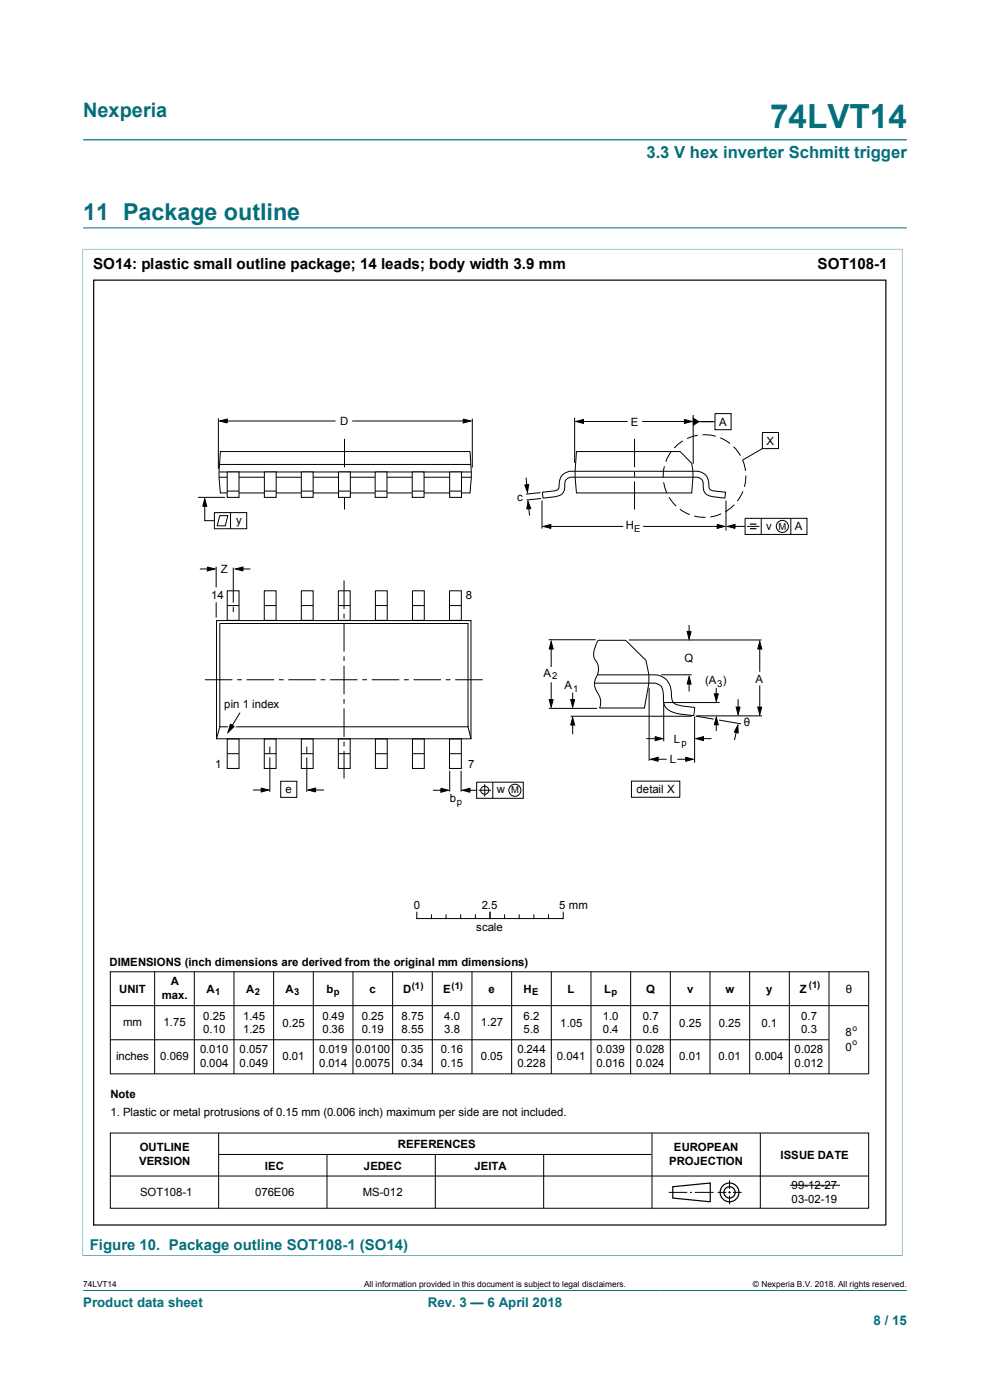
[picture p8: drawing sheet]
<svg xmlns="http://www.w3.org/2000/svg" width="210mm" height="297mm" viewBox="0 0 210 297" stroke-linecap="round" stroke-linejoin="round" font-family="sans-serif">
<path d="M17.6 29.7h174.8M17.5 52.9h173.9M17.6 52.8v213.7M17.6 48.3h174.8M191.4 52.8v213.7M17.5 266.4h173.9M17.6 273.8h174.8" fill="none" stroke="#036f7b" stroke-width=".21"/>
<g fill="none" stroke="#000" stroke-width=".21">
<path d="M46.3 88.7v10.8M46.6 98.5h53.2M46.6 89.3l1.6-.4v.8zM46.7 95.8h53l.3 5.4-.3 3.4h-53l-.2-3.3zM47.6 89.3h23.6M73.1 93.1v6M74.7 89.3h24.3M98.3 88.9l1.5 .4-1.5 .4zM100.2 88.8v10.4M121.9 88.6v9.6M122.2 89.4l1.6-.4v.8zM122.3 95.8h22l2.4 2.5 .3 1.7-.3 4.6h-24.4l-.3-3.4z"/>
<path d="M122.9 89.4h10.2M134.6 93.1v6M136.2 89.4h9.8M140.9 98.9l-.2 2.4M142.4 95.8l-1.2 2.1M144.9 93.5l-1.9 1.6M145.2 89l1.6 .4-1.6 .4zM147 88v10.4M147.1 88.7l1.1 .8-1.1 .7zM147.6 89.5h4M148 92.3l-2.3 .7M149 92.2l1.7 .1 1.1 .2"/>
<path d="M151.7 87.7h3.4v3.5h-3.4zM152.8 92.9l2.1 1.2M155.6 94.8l1.5 1.9M157.5 97.6l.6 2.3M161.7 91.8h3.4v3.4h-3.4zM161.7 95.2l-4.1 2.4M46.5 101.2h53.5M46.5 100.1h53.5M73.1 100.1v1M73.1 102.1v6M111.3 102.9l.9-.1-.3 1.6zM111.6 101.3l.2 2.6"/>
<path d="M112 106.4l.6 1.5-.9 .1zM112.1 106.9l.2 2.5M114.6 104.5l-3 .3M114.8 105.8l-3.1 .3M115 106.2v5.9M115.1 104.4h.4a5.7 5.7 0 0 0 3-.6l.1-.9a2.81 2.81 0 0 1 3.4-2.9h24.9a2.83 2.83 0 0 1 3.5 2.9v.6a1.5 1.5 0 0 0 1.6 .7l1.9 .2-.1 1.2h-.3a9.9 9.9 0 0 1-3.6-.7 2.54 2.54 0 0 1-.8-2.5 1.7 1.7 0 0 0-2.1-1.2h-25a1.7 1.7 0 0 0-2.2 1.8 2.11 2.11 0 0 1-2.4 2.4l-2.2 .2zM115.3 111.7l1.5-.5v.9zM116.1 111.7h16.1M134.6 100.1v1M134.6 102.1v6M136.4 111.7h16.3M140.8 102.3l.7 2.3"/>
<path d="M141.9 105.5l1.5 1.9M144.2 108l2.1 1.2M147.3 109.5l2.4 .2M152.1 111.2l1.6 .5-1.6 .4zM153 109l-2.3 .7M154 106.2v6.4M154.3 111.7l1.6-.5v.9zM155.2 111.7h2.8M155.7 107.1l-1.8 1.5M157.6 104.2l-1.2 2.1M158 110h13.2v3.4h-13.2zM158.2 100.9l-.3 2.4"/>
<path d="M158.5 111.7h2.6M161.5 110v3.4M167.8 110v3.4M42.4 120.7h2.6M44 120.3l1.6 .4-1.6 .4zM45.9 120.2v4.4M45.9 131.6h54v25.1h-54zM46.6 132.3h52.7v21.9h-52.7zM49.5 120.4v7.5M49.5 128.7v1.2M50 120.7l1.5-.4v.8zM50.6 120.7h2.5"/>
<path d="M73 123.1v6.1M73 130.2v1M73 132.2v6M73 139.2v1M116.4 135.7h10M116.9 136.1l.4 1.6h-.8zM116.9 136.6v4.9M133.4 135.8h28.1M145.7 134h.9l-.4 1.6zM146.2 132.6v2.3M161.2 136.1l.4 1.6h-.9zM161.2 137v5.5"/>
<path d="M43.5 144.2h5.8M46.6 154.2l-.7 2.5M50.3 144.2h1M52.3 144.2h5.8M59.2 144.2h1M61.2 144.2h5.8M65.1 158.4v1.4M68 144.2h1M70 144.2h5.8M73 141.2v6.1M73 148.3v1M73 150.3v6"/>
<path d="M73 157.3v1M73 159.3v5.8M76.8 144.2h1.1M78.9 144.2h5.8M85.7 144.2h1M87.7 144.2h5.8M94.5 144.2h1M96.6 144.2h5.8M99.3 154.2l.6 2.5M116.4 150.3h10.3M116.5 148.4h.8l-.4 1.6zM116.9 144.7v4.5"/>
<path d="M121 151.9h25.7M121.1 148.4h.8l-.4 1.6zM121.5 152.2l.4 1.6h-.8zM121.5 146.9v2.6M121.5 153.2v2.6M126.7 143.2h10.9a3.9 3.9 0 0 1 4.6 2.6l.2 1.3a2.49 2.49 0 0 0 .8 2.2l1.1 .4 3 .4-.1 1.6a11.9 11.9 0 0 1-5.5-1.1 2.56 2.56 0 0 1-1-2.5v-.6a2.28 2.28 0 0 0-2.9-2.6h-11.6M127.2 150.2h9.5l.9-5.3v-1.8l-.6-3-4.3-4.3h-5.9a4.8 4.8 0 0 0-.7 4 3.4 3.4 0 0 1 .2 4.3 3.5 3.5 0 0 0 .7 3.3 3.3 3.3 0 0 1 .2 2.8M137.1 156.7h2.3M137.7 145.9v15.5M139 156.3l1.6 .4-1.6 .4zM140.3 143.2h6.4M140.8 149v8.3"/>
<path d="M140.9 149h11.7M146.2 143.5l.4 1.6h-.9zM146.2 144.2v2.5M147.3 152v9.8M147.6 151.9l3.8 .7M147.6 156.7l1.6-.4v.8zM147.8 151.9h13.8M148.5 156.7h2.4M151.5 147.2h.9l-.5 1.6zM151.9 152.2l.5 1.6h-.9zM151.9 145.9v1.9M151.9 153.2v1.9"/>
<path d="M152.5 152.8l4.7 .8M156.1 150h.9l-.4 1.6zM156.4 154.4l-.6 2.6M156.5 153.8l.1 1.7-.8-.2zM156.6 148.3v2.6M160.7 150h.9l-.4 1.6zM161.2 145.4v5.3M53.7 167.6h2.5M55.4 167.2l1.6 .4-1.6 .4zM59.5 165.7h3.5v3.5h-3.5zM65.1 160.7v7.3M65.4 167.6l1.5-.4v.8z"/>
<path d="M66.2 167.6h2.5M91.9 167.6h2.5M93.5 167.2l1.6 .4-1.6 .5zM95.4 163.5v4.4M97.8 163.5v4.4M98.1 167.6l1.6-.4v.9zM99 167.6h2.1M101.1 165.9h9.9v3.5h-9.9zM101.5 167.6h2.6M102.8 166.3v2.7M104.5 165.9v3.5M133.9 165.7h10.3v3.4h-10.3z"/>
<path d="M138 161.1l1.6-.5v.9zM138.8 161.1h2.6M143.7 161.1h2.5M145.5 160.6l1.5 .5-1.5 .4zM23.4 206.2h160.9v21.6h-160.9zM23.4 213.3h160.9M32.8 206.2v21.6M41.2 206.2v21.6M49.6 206.2v21.6M58 206.2v21.6M66.5 206.2v21.6M74.9 206.2v21.6"/>
<path d="M83.3 206.2v21.6M91.7 206.2v21.6M100.1 206.2v21.6M108.5 206.2v21.6M116.9 206.2v21.6M125.4 206.2v21.6M133.8 206.2v21.6M142.2 206.2v21.6M150.6 206.2v21.6M159 206.2v21.6M167.4 206.2v21.6M175.8 206.2v21.6"/>
<path d="M23.4 220.6h152.4M23.4 240.4h160.9v15.9h-160.9zM23.4 249.5h160.9M46.4 240.4v15.9M46.4 244.9h91.8M69.4 244.9v11.4M92.3 244.9v11.4M115.3 244.9v11.4M138.3 240.4v15.9M141.9 253h3.9M146.4 253h.4M147.4 253h4"/>
<path d="M152.2 253h1.9M154.5 253h.5M154.8 250.4v1.8M154.8 252.7v.5M154.8 253.7v1.8M155.5 253h1.8M161.3 240.4v15.9M167.6 251.4h10.6"/>
<circle cx="166" cy="111.7" r="1.28"/>
<circle cx="102.8" cy="167.6" r=".85"/>
<circle cx="109.2" cy="167.6" r="1.28"/>
</g>
<g fill="none" stroke="#000" stroke-width=".25">
<path d="M159.1 111.2h1.4M159.1 112.2h1.4M142.7 251.8l8-.8v4l-8-.8z"/>
<circle cx="154.7" cy="253" r="2"/>
<circle cx="154.7" cy="253" r="1.2"/>
</g>
<g fill="#000">
<path d="M46.6 89.3l1.6-.4v.8zM98.3 88.9l1.5 .4-1.5 .4zM122.2 89.4l1.6-.4v.8zM145.2 89l1.6 .4-1.6 .4zM147.1 88.7l1.1 .8-1.1 .7zM111.3 102.9l.9-.1-.3 1.6zM112 106.4l.6 1.5-.9 .1zM115.3 111.7l1.5-.5v.9zM152.1 111.2l1.6 .5-1.6 .4zM154.3 111.7l1.6-.5v.9zM44 120.3l1.6 .4-1.6 .4zM50 120.7l1.5-.4v.8z"/>
<path d="M116.9 136.1l.4 1.6h-.8zM145.7 134h.9l-.4 1.6zM161.2 136.1l.4 1.6h-.9zM116.5 148.4h.8l-.4 1.6zM121.5 152.2l.4 1.6h-.8zM121.1 148.4h.8l-.4 1.6zM139 156.3l1.6 .4-1.6 .4zM146.2 143.5l.4 1.6h-.9zM147.6 156.7l1.6-.4v.8zM151.9 152.2l.5 1.6h-.9zM151.5 147.2h.9l-.5 1.6zM156.5 153.8l.1 1.7-.8-.2z"/>
<path d="M156.1 150h.9l-.4 1.6zM160.7 150h.9l-.4 1.6zM55.4 167.2l1.6 .4-1.6 .4zM65.4 167.6l1.5-.4v.8zM93.5 167.2l1.6 .4-1.6 .5zM98.1 167.6l1.6-.4v.9zM138 161.1l1.6-.5v.9zM145.5 160.6l1.5 .5-1.5 .4z"/>
</g>
<path d="M63.9 100.1h2.5v5.4h-2.5z" fill="#fff"/>
<path d="M63.9 100.1h2.5v5.4h-2.5zM63.9 104.2h2.5" fill="none" stroke="#000" stroke-width=".21"/>
<path d="M56.1 100.1h2.5v5.4h-2.5z" fill="#fff"/>
<path d="M56.1 100.1h2.5v5.4h-2.5zM56.1 104.2h2.5" fill="none" stroke="#000" stroke-width=".21"/>
<path d="M48.2 100.1h2.5v5.4h-2.5z" fill="#fff"/>
<path d="M48.2 100.1h2.5v5.4h-2.5zM48.2 104.2h2.5" fill="none" stroke="#000" stroke-width=".21"/>
<path d="M87.4 100.1h2.6v5.4h-2.6z" fill="#fff"/>
<path d="M87.4 100.1h2.6v5.4h-2.6z" fill="none" stroke="#000" stroke-width=".21"/>
<path d="M71.8 100.1h2.5v5.4h-2.5z" fill="#fff"/>
<path d="M71.8 100.1h2.5v5.4h-2.5z" fill="none" stroke="#000" stroke-width=".21"/>
<path d="M79.6 100.1h2.5v5.4h-2.5z" fill="#fff"/>
<path d="M79.6 100.1h2.5v5.4h-2.5zM79.6 104.2h2.5" fill="none" stroke="#000" stroke-width=".21"/>
<path d="M95.4 100.1h2.5v5.4h-2.5z" fill="#fff"/>
<g fill="none" stroke="#000" stroke-width=".21">
<path d="M42 105.5h5.7M43.4 105.8l.5 1.6h-.9zM43.4 106.4v4.1h2.1M45.5 108.7h6.8v3.5h-6.8zM46.6 109.4h1.7l-.5 2.1h-1.7zM48.9 108.7v3.5M71.8 104.2h2.5M87.5 104.2h2.5M95.4 100.1h2.5v5.4h-2.5zM95.4 104.2h2.5M48.2 125.3h2.5v6.3h-2.5zM48.2 128.5h2.5"/>
<path d="M56.1 125.3h2.5v6.3h-2.5zM56.1 128.5h2.5M63.9 125.3h2.5v6.3h-2.5zM63.9 128.5h2.5M71.8 125.3h2.5v6.3h-2.5zM71.8 128.5h2.5M79.6 125.3h2.5v6.3h-2.5zM79.6 128.5h2.5M87.5 125.3h2.5v6.3h-2.5zM87.5 128.5h2.5M95.4 125.3h2.5v6.3h-2.5zM95.4 128.5h2.5"/>
<path d="M48.2 156.8h2.5v6.2h-2.5zM48.2 159.9h2.5M56.1 156.8h2.5v6.2h-2.5zM56.1 159.9h2.5M57.2 158.4v1.4M63.9 156.8h2.5v6.2h-2.5zM63.9 159.9h2.5M71.8 156.8h2.5v6.2h-2.5zM71.8 159.9h2.5M79.6 156.8h2.5v6.2h-2.5zM79.6 159.9h2.5M87.5 156.8h2.5v6.2h-2.5z"/>
<path d="M87.5 159.9h2.5M95.4 156.8h2.5v6.2h-2.5zM95.4 159.9h2.5M57.2 160.7v7.3"/>
</g>
<path d="M43.4 105.8l.5 1.6h-.9z" fill="#000"/>
<path d="M48.5 153.1l1.7 .9-2.1 1.8z" fill="#fff"/>
<g fill="none" stroke="#000" stroke-width=".21">
<path d="M45.9 127.8v3.2M48.9 153.6l.8 .5-1.3 1.3zM50.9 151.2l-2.5 4.2M88.4 193.5v1.4M88.5 194.9h30.9M91.5 194.1v.8M94.6 194.1v.8M97.7 194.1v.8M100.8 194.1v.8M103.9 193.5v1.4M107 194.1v.8M110.1 194.1v.8"/>
<path d="M113.2 194.1v.8M116.4 194.1v.8M119.5 193.5v1.4"/>
</g>
<path d="M48.9 153.6l.8 .5-1.3 1.3z" fill="#000"/>
<path d="M19.9 59.4h168v200.5h-168z" fill="none" stroke="#000" stroke-width=".25"/>
<text font-size="7.1" fill="#036f7b" x="163.4" y="27.2">74LVT14</text>
<text font-size="4.9" fill="#036f7b" x="17.6" y="46.6">11 Package outline</text>
<text font-size="4.2" fill="#036f7b" x="17.6" y="24.8">Nexperia</text>
<text font-size="3.5" fill="#036f7b" x="137.1" y="33.5">3.3 V hex inverter Schmitt trigger</text>
<g font-size="3.2">
<text x="19.8" y="57">SO14: plastic small outline package; 14 leads; body width 3.9 mm</text>
<text x="173.4" y="57.1">SOT108-1</text>
</g>
<text font-size="3.2" fill="#036f7b" x="19" y="265.2">Figure 10. Package outline SOT108-1 (SO14)</text>
<g font-size="2.8" fill="#036f7b">
<text x="17.6" y="277.3">Product data sheet</text>
<text x="90.7" y="277.3">Rev. 3 — 6 April 2018</text>
<text x="185.3" y="281">8 / 15</text>
</g>
<g font-size="2.4">
<text x="72.1" y="90.2">D</text>
<text x="133.8" y="90.3">E</text>
<text x="152.5" y="90.3">A</text>
<text x="162.6" y="94.3">X</text>
<text x="109.7" y="106.3">c</text>
<text x="50.1" y="111.2">y</text>
<text x="132.7" y="112.3">H</text>
<text x="162.5" y="112.4">v</text>
<text x="168.6" y="112.5">A</text>
<text x="46.8" y="121.5">Z</text>
<text x="44.8" y="127">14</text>
<text x="98.8" y="127">8</text>
<text x="115.3" y="143.6">A</text>
<text x="145.2" y="140.5">Q</text>
<text x="119.8" y="146.2">A</text>
<text x="149.6" y="145.1">(A )</text>
<text x="160.3" y="144.9">A</text>
<text x="47.6" y="150.2">pin 1 index</text>
<text x="157.8" y="154.1">θ</text>
<text x="142.1" y="162">L</text>
<text x="142.9" y="157.7">L</text>
<text x="45.7" y="163">1</text>
<text x="99.3" y="163">7</text>
<text x="60.6" y="168.1">e</text>
<text x="95.5" y="170.2">b</text>
<text x="105.4" y="168.3">w</text>
<text x="135" y="168.3">detail X</text>
<text x="87.8" y="192.8">0</text>
<text x="101" y="197.5">scale</text>
<text x="102.2" y="192.8">2.5</text>
<text x="118.6" y="192.8">5 mm</text>
<text x="23.3" y="205">DIMENSIONS (inch dimensions are derived from the original mm dimensions)</text>
<text x="36.2" y="209">A</text>
<text x="25.3" y="210.6">UNIT</text>
<text x="34.3" y="211.9">max.</text>
<text x="43.8" y="210.6">A</text>
<text x="52.2" y="210.6">A</text>
<text x="60.6" y="210.6">A</text>
<text x="69.3" y="210.6">b</text>
<text x="78.4" y="210.6">c</text>
<text x="85.5" y="210.6">D</text>
<text x="94" y="210.6">E</text>
<text x="103.6" y="210.6">e</text>
<text x="111.1" y="210.6">H</text>
<text x="120.4" y="210.6">L</text>
<text x="128.2" y="210.6">L</text>
<text x="137" y="210.6">Q</text>
<text x="145.7" y="210.6">v</text>
<text x="153.9" y="210.6">w</text>
<text x="162.5" y="210.6">y</text>
<text x="169.7" y="210.6">Z</text>
<text x="179.4" y="210.6">θ</text>
<text x="26.1" y="217.6">mm</text>
<text x="34.7" y="217.7">1.75</text>
<text x="43.1" y="216.3">0.25</text>
<text x="43.1" y="219.2">0.10</text>
<text x="51.6" y="216.3">1.45</text>
<text x="51.6" y="219.2">1.25</text>
<text x="60" y="217.8">0.25</text>
<text x="68.4" y="216.3">0.49</text>
<text x="68.4" y="219.2">0.36</text>
<text x="76.7" y="216.3">0.25</text>
<text x="76.7" y="219.2">0.19</text>
<text x="85.2" y="216.3">8.75</text>
<text x="85.2" y="219.2">8.55</text>
<text x="94.2" y="216.3">4.0</text>
<text x="94.2" y="219.2">3.8</text>
<text x="102" y="217.7">1.27</text>
<text x="111.1" y="216.3">6.2</text>
<text x="111.1" y="219.2">5.8</text>
<text x="118.8" y="217.8">1.05</text>
<text x="127.9" y="216.3">1.0</text>
<text x="127.9" y="219.2">0.4</text>
<text x="136.3" y="216.3">0.7</text>
<text x="136.3" y="219.2">0.6</text>
<text x="144.1" y="217.8">0.25</text>
<text x="152.5" y="217.8">0.25</text>
<text x="161.6" y="217.8">0.1</text>
<text x="169.9" y="216.3">0.7</text>
<text x="169.9" y="219.2">0.3</text>
<text x="179.3" y="219.9">8</text>
<text x="24.6" y="224.8">inches</text>
<text x="34" y="224.9">0.069</text>
<text x="42.4" y="223.4">0.010</text>
<text x="42.4" y="226.3">0.004</text>
<text x="50.8" y="223.4">0.057</text>
<text x="50.8" y="226.3">0.049</text>
<text x="60" y="224.9">0.01</text>
<text x="67.7" y="223.4">0.019</text>
<text x="67.7" y="226.3">0.014</text>
<text x="75.4" y="223.4">0.0100</text>
<text x="75.4" y="226.3">0.0075</text>
<text x="85.1" y="223.4">0.35</text>
<text x="85.1" y="226.3">0.34</text>
<text x="93.5" y="223.4">0.16</text>
<text x="93.5" y="226.3">0.15</text>
<text x="102" y="224.8">0.05</text>
<text x="109.7" y="223.4">0.244</text>
<text x="109.7" y="226.3">0.228</text>
<text x="118.1" y="224.8">0.041</text>
<text x="126.5" y="223.4">0.039</text>
<text x="126.5" y="226.3">0.016</text>
<text x="134.9" y="223.4">0.028</text>
<text x="134.9" y="226.3">0.024</text>
<text x="144.1" y="224.8">0.01</text>
<text x="152.4" y="224.8">0.01</text>
<text x="160.2" y="224.8">0.004</text>
<text x="168.5" y="223.4">0.028</text>
<text x="168.5" y="226.3">0.012</text>
<text x="179.3" y="222.9">0</text>
<text x="23.4" y="233">Note</text>
<text x="23.4" y="236.6">1. Plastic or metal protrusions of 0.15 mm (0.006 inch) maximum per side are not included.</text>
<text x="29.7" y="244.3">OUTLINE</text>
<text x="84.4" y="243.6">REFERENCES</text>
<text x="142.9" y="244.3">EUROPEAN</text>
<text x="165.6" y="245.8">ISSUE DATE</text>
<text x="29.5" y="247.2">VERSION</text>
<text x="56.2" y="248.1">IEC</text>
<text x="77.2" y="248.1">JEDEC</text>
<text x="100.7" y="248.1">JEITA</text>
<text x="141.9" y="247.2">PROJECTION</text>
<text x="29.7" y="253.7">SOT108-1</text>
<text x="54.1" y="253.7">076E06</text>
<text x="77" y="253.7">MS-012</text>
<text x="167.9" y="252.2">99-12-27</text>
<text x="167.9" y="255.2">03-02-19</text>
</g>
<g font-size="2">
<text x="134.5" y="112.8">E</text>
<text x="165.1" y="112.4">M</text>
<text x="117.1" y="144.1">2</text>
<text x="121.5" y="146.7">1</text>
<text x="152.2" y="145.7">3</text>
<text x="144.5" y="158.2">p</text>
<text x="96.9" y="170.7">p</text>
<text x="108.4" y="168.3">M</text>
<text x="87.4" y="209.7">(1)</text>
<text x="95.8" y="209.7">(1)</text>
<text x="171.6" y="209.6">(1)</text>
<text x="45.7" y="211.1">1</text>
<text x="54" y="211.1">2</text>
<text x="62.4" y="211.1">3</text>
<text x="70.8" y="211.1">p</text>
<text x="112.8" y="211.1">E</text>
<text x="129.7" y="211.1">p</text>
</g>
<g font-size="1.8">
<text x="180.9" y="218.7">o</text>
<text x="180.9" y="221.6">o</text>
<text x="17.6" y="273.1">74LVT14</text>
<text x="77.2" y="273.1">All information provided in this document is subject to legal disclaimers.</text>
<text x="159.7" y="273.1">© Nexperia B.V. 2018. All rights reserved.</text>
</g>
</svg>
